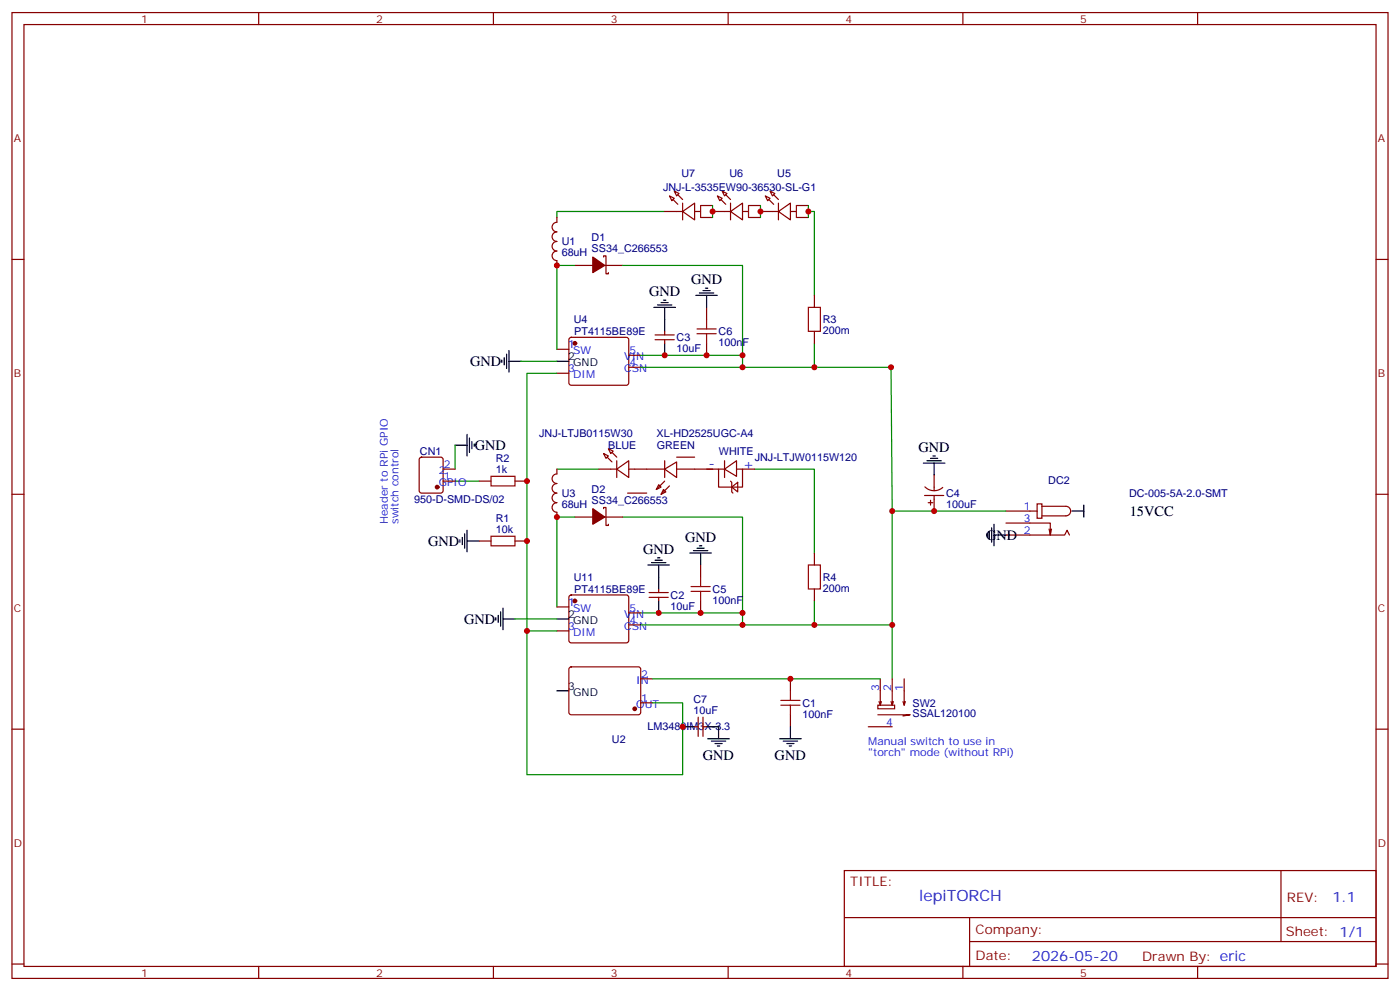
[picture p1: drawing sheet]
<svg xmlns="http://www.w3.org/2000/svg" width="412mm" height="292mm" viewBox="0 0 412 292" stroke-linecap="round" stroke-linejoin="round" font-family="sans-serif">
<g fill="none" stroke="#870000" stroke-width=".35">
<path d="M3.5 3.7h405.4v284.3h-405.4zM7.1 7.2h398.2v277.3h-398.2zM76.2 3.7v3.5M145.3 3.7v3.5M214.5 3.7v3.5M283.6 3.7v3.5M352.8 3.7v3.5M197.2 57.7l1.4 .7-.7 .7zM198.6 56.3l1.4 .7-.7 .7zM201.1 59.8v4.9M211.3 57.7l1.4 .7-.7 .7zM212.7 56.3l1.4 .7-.7 .7z"/>
<path d="M215.2 59.8v4.9M225.4 57.7l1.4 .7-.7 .7zM226.8 56.3l1.4 .7-.7 .7zM229.3 59.8v4.9M3.5 76.4h3.6M164 64v1.4a1.41 1.41 0 0 0-1.4 1.4 1.41 1.41 0 0 0 1.4 1.5M164 76.7v1.4M164 73.9a1.41 1.41 0 0 0-1.4 1.4 1.41 1.41 0 0 0 1.4 1.4M164 71.1a1.41 1.41 0 0 0-1.4 1.4 1.41 1.41 0 0 0 1.4 1.4M164 68.3a1.41 1.41 0 0 0-1.4 1.4 1.41 1.41 0 0 0 1.4 1.4M169.3 78.1h5.3M177.8 75.7v-.4h.7v5.3h.7v-.3"/>
<path d="M178.2 78.1h5.2M195.8 62.3h5.3M201.1 62.3l3.5-2.5v4.9zM204.6 62.3h1.8M206.4 60.5h3.5M206.4 64h3.5M209.9 62.3h5.3M215.2 62.3l3.5-2.5v4.9zM218.7 62.3h1.8M220.5 60.5h3.5M220.5 64h3.5M224 62.3h5.3"/>
<path d="M229.3 62.3l3.5-2.5v4.9zM232.8 62.3h1.8M234.6 60.5h3.5M234.6 64h3.5M405.3 76.4h3.6M167.8 99.5l.5-.2h16.2l.5 .2 .2 .5v12.7l-.2 .5-.5 .2h-16.2l-.5-.2-.2-.5v-12.7zM193 98.6h5.6M195.8 97.5v1.1M208.1 90.5v3.5M239.9 87v3.5M239.9 97.5v3.6M164 102.8h3.6"/>
<path d="M164 109.9h3.6M185.2 108.1h3.5M185.2 104.6h3.5M193 100h5.6M195.8 100v1.1M208.1 101.1v3.5M123.7 134.8l.5-.2h5.6l.7 .4v9.5l-.4 .6-5.9 .1-.7-.5v-9.4zM130.5 138.1h3.6M164 138.1v1.4a1.41 1.41 0 0 0-1.4 1.4 1.41 1.41 0 0 0 1.4 1.4M176.4 138.1h5.3M177.8 133.5l1.4 .7-.7 .7zM179.2 132.1l1.4 .7-.7 .7z"/>
<path d="M181.7 138.1l3.5-2.5v5zM181.7 135.6v5M185.2 138.1h10.6M195.8 138.1l3.5-2.1v4.6zM195.8 135.6v5M199.3 138.1h14.1M199.3 134.6h5.3M211.7 138.1v5.3h7v-5.3M213.4 138.1l3.6-2.5v4.6zM213.4 135.6v5M217 138.1h5.2M275.2 139.9v4.6"/>
<path d="M3.5 145.5h3.6M130.5 141.6h3.6M141.1 159.3h3.5M141.1 141.6h3.5M151.7 159.3h3.5M151.7 141.6h3.5M164 150.8v1.4M164 148a1.41 1.41 0 0 0-1.4 1.4 1.41 1.41 0 0 0 1.4 1.4M164 145.2a1.41 1.41 0 0 0-1.4 1.4 1.41 1.41 0 0 0 1.4 1.4M164 142.3a1.41 1.41 0 0 0-1.4 1.4 1.41 1.41 0 0 0 1.4 1.5M169.3 152.2h5.3M177.8 149.8v-.4h.7v5.3h.7v-.4"/>
<path d="M178.2 152.2h5.2M184.9 145.2h5.6M194 142.7l.7 .7-1.4 .7zM195.4 144.1l.7 .7-1.4 .7zM195.8 141.6l-2.5 2.5M197.2 143.1l-2.5 2.4M215.2 141.6l.3 .4v2.8l.4 .4M215.5 143.4l1.8-1.4v2.8zM272.3 145.9h5.7M272.5 143.3a3.8 3.8 0 0 0 5.2 .2M273.4 148h1.4M274.1 147.3v1.4"/>
<path d="M275.2 145.9v4.6M296.3 157.5h17.3l.7-1.4 .7 1.4M296.3 154h13.1v3.5l.3-1.7M296.3 150.5h9.2M305.5 148.3h1.4v4.3h-1.4zM306.9 149h7.1a1.41 1.41 0 0 1 1.4 1.5 1.41 1.41 0 0 1-1.4 1.4h-7.1M309 155.8l.4 1.7M405.3 145.5h3.6M164 178.7h3.6M167.8 175.4l.5-.2h16.2l.5 .2 .2 .5v12.7l-.2 .5-.5 .2h-16.2l-.5-.3-.2-.4v-12.7zM191.2 175.9h5.6M191.2 174.4h5.6"/>
<path d="M194 173.4v1M194 175.9v1M206.4 166.3v3.6M206.4 176.9v3.5M239.9 162.8v3.5M239.9 173.4v3.5M164 185.7h3.6M167.8 196.5l.5-.2 20 .1 .4 .6v13l-.7 .4h-20l-.4-.7v-12.7zM185.2 184h3.5M185.2 180.4h3.5M188.7 199.8h3.6M232.8 199.8v3.6"/>
<path d="M259.3 199.8v7.8l.3-1M262.8 199.8v7.8l.4-1M266.3 199.8v7.8l.4-1M3.5 214.7h3.6M188.7 206.9h3.6M204.6 214h1.1M205.7 211.1v5.7M207.1 211.1v5.7M207.1 214h1M232.8 210.4v3.6M255.8 214h7M258.6 207.6h4.9v1.1h-4.9z"/>
<path d="M258.6 210.4h9.5l-2.1 .4M258.9 206.6l.4 1M262.5 206.6l.3 1M266 206.6l.3 1M405.3 214.7h3.6M248.7 256.3h156.6v28.2h-156.6zM377.3 256.3v20.9M248.7 270.1h156.5M285.6 277.2h119.6M285.6 270.1v14.2M3.5 283.8h3.6M76.2 284.5v3.5"/>
<path d="M145.3 284.5v3.5M214.5 284.5v3.5M283.6 284.5v3.5M352.8 284.5v3.5M405.3 283.8h3.6"/>
</g>
<g fill="#870000" stroke="#870000" stroke-width=".35">
<path d="M174.6 75.7l3.6 2.4-3.6 2.2z"/>
<path d="M174.6 149.8l3.6 2.4-3.6 2.1z"/>
<path d="M180.3 133.2l1.4 1.4z"/>
<path d="M178.9 134.6l1.4 1.4z"/>
<path d="M226.5 58.7l1.4 1.4z"/>
<path d="M227.9 57.3l1.4 1.4z"/>
<path d="M212.4 58.7l1.4 1.4z"/>
<path d="M213.8 57.3l1.4 1.4z"/>
<path d="M198.3 58.7l1.4 1.4z"/>
<path d="M199.7 57.3l1.4 1.4z"/>
<circle cx="169.3" cy="101.1" r=".53"/>
<circle cx="169.3" cy="176.9" r=".53"/>
<circle cx="128.8" cy="143.4" r=".53"/>
<circle cx="187" cy="208.7" r=".53"/>
</g>
<g fill="none" stroke="#000" stroke-width=".35">
<path d="M192.6 90.5h6.4M193.7 89.8h4.2M194.7 89.1h2.1M195.4 88.4h.7M195.8 90.5v7M205 87h6.3M206 86.3h4.3M207.1 85.5h2.1M207.8 84.8h.7M208.1 87v3.5M147.8 106v.7M148.5 105.3v2.1"/>
<path d="M149.2 104.2v4.3M149.9 106.4h3.6M149.9 103.2v6.3M164 106.4h3.6M195.8 101.1v3.5M134.1 131.1h3.5M137.6 127.9v6.3M138.3 128.9v4.3M139 130v2.1M139.7 130.7v.7M272 136.3h6.3M273 135.6h4.3"/>
<path d="M274.1 134.9h2.1M274.8 134.2h.7M275.2 136.3v3.6M135.5 158.9v.7M136.2 158.2v2.1M136.9 157.2v4.2M137.6 156.1v6.4M137.6 159.3h3.5M290.7 157.2v.7M291.4 156.5v2.1M292.1 155.4v4.2M292.8 157.5h3.5"/>
<path d="M292.8 154.3v6.4M315.7 150.5h3.6M319.3 148.7v3.5M148.2 179v6.4M190.9 166.3h6.3M191.9 165.6h4.2M193 164.9h2.1M193.7 164.2h.7M194 166.3v7.1M194 176.9v3.5M203.2 162.8h6.3M204.3 162.1h4.2"/>
<path d="M205.3 161.4h2.1M206 160.7h.7M206.4 162.8v3.5M146 181.9v.7M146.8 181.2v2.1M147.5 180.1v4.2M148.2 182.2h3.5M164 182.2h3.6M164 203.4h3.6M201.1 214h3.5M208.1 214h3.6v3.5M208.5 217.5h6.3"/>
<path d="M209.5 218.2h4.3M210.6 218.9h2.1M211.3 219.6h.7M229.7 217.5h6.3M230.7 218.2h4.2M231.8 218.9h2.1M232.5 219.6h.7M232.8 214v3.5"/>
</g>
<g fill="none" stroke="#008700" stroke-width=".35">
<path d="M169.3 78.1h-5.3v24.7M183.4 78.1h35.3v26.5M195.8 62.3h-31.8v1.7M209.9 60.5v3.5M224 60.5v3.5M238.1 62.3h1.8v24.7M238.1 60.5v3.5M153.5 106.4h10.5M164 109.9h-8.8v75.8h8.8M188.7 104.6h30v3.5h44.1M188.7 108.1h30M239.9 101.1v7"/>
<path d="M262.5 108.1l.3 42.4h33.5M134.1 131.1v7M164 138.1h12.4M222.2 138.1h17.7v24.7M134.1 141.6h7M169.3 152.2h-5.3v26.5M183.4 152.2h35.3v28.2M262.8 150.5v33.5M239.9 176.9v7.1M151.7 182.2h12.3M155.2 185.7v42.4h45.9v-21.2h-8.8M188.7 180.4h30v3.6h44.1v15.8"/>
<path d="M188.7 184h30M192.3 199.8h67"/>
</g>
<g fill="none" stroke="#a10000" stroke-width=".35">
<path d="M205.3 98.2h5.7M205.3 96.8h5.7M208.1 94v2.8M208.1 98.2v2.9M238.1 90.5h3.6v7h-3.6zM144.6 157.9h7.1v2.8h-7.1zM144.6 140.2h7.1v2.9h-7.1zM203.6 174.1h5.6M203.6 172.7h5.6M206.4 169.9v2.8M206.4 174.1v2.8M238.1 166.3h3.6v7.1h-3.6z"/>
<path d="M230 207.6h5.7M230 206.2h5.7M232.8 203.4v2.8M232.8 207.6v2.8"/>
</g>
<path d="M206.4 60.5v3.5M220.5 60.5v3.5M234.6 60.5v3.5" fill="none" stroke="#900" stroke-width=".35"/>
<g fill="#c00">
<circle cx="206.4" cy="180.4" r=".88"/>
<circle cx="218.7" cy="180.4" r=".88"/>
<circle cx="155.2" cy="159.3" r=".88"/>
<circle cx="155.2" cy="141.6" r=".88"/>
<circle cx="164" cy="78.1" r=".88"/>
<circle cx="164" cy="152.2" r=".88"/>
<circle cx="194" cy="180.4" r=".88"/>
<circle cx="195.8" cy="104.6" r=".88"/>
<circle cx="208.1" cy="104.6" r=".88"/>
<circle cx="218.7" cy="104.6" r=".88"/>
<circle cx="218.7" cy="108.1" r=".88"/>
<circle cx="239.9" cy="108.1" r=".88"/>
<circle cx="218.7" cy="184" r=".88"/>
<circle cx="239.9" cy="184" r=".88"/>
<circle cx="275.2" cy="150.5" r=".88"/>
<circle cx="262.8" cy="150.5" r=".88"/>
<circle cx="262.5" cy="108.1" r=".88"/>
<circle cx="262.8" cy="184" r=".88"/>
<circle cx="155.2" cy="185.7" r=".88"/>
<circle cx="201.1" cy="214" r=".88"/>
<circle cx="209.9" cy="62.3" r=".88"/>
<circle cx="224" cy="62.3" r=".88"/>
<circle cx="238.1" cy="62.3" r=".88"/>
<circle cx="232.8" cy="199.8" r=".88"/>
</g>
<text font-size="4.6" fill="#00f" x="270.8" y="265.3">lepiTORCH</text>
<g font-size="4.2">
<text x="203.6" y="83.7">GND</text>
<text x="191.2" y="87.2">GND</text>
<text x="138.5" y="107.8">GND</text>
<text x="139.9" y="132.5">GND</text>
<text x="270.6" y="133.2">GND</text>
<text x="332.8" y="151.9">15VCC</text>
<text x="126.1" y="160.7">GND</text>
<text x="201.8" y="159.5">GND</text>
<text x="290.5" y="158.9">GND</text>
<text x="189.4" y="163">GND</text>
<text x="136.7" y="183.6">GND</text>
<text x="207" y="223.7">GND</text>
<text x="228.2" y="223.7">GND</text>
</g>
<g font-size="4.2" fill="#00f">
<text x="208.7" y="137.8">-</text>
<text x="218.8" y="138.1">+</text>
<text x="392.5" y="265.6">1.1</text>
<text x="304" y="282.9">2026-05-20</text>
</g>
<g font-size="3.9" fill="#800">
<text x="250.5" y="260.9">TITLE:</text>
<text x="379.1" y="265.6">REV:</text>
<text x="287.4" y="275.1">Company:</text>
<text x="378.7" y="275.7">Sheet: 1/1</text>
<text x="287.4" y="282.8">Date:</text>
<text x="336.4" y="282.8">Drawn By: eric</text>
</g>
<g font-size="3.2" fill="#800">
<text x="41.6" y="6.7">1</text>
<text x="110.8" y="6.7">2</text>
<text x="179.9" y="6.7">3</text>
<text x="249.1" y="6.7">4</text>
<text x="318.2" y="6.7">5</text>
<text x="4.1" y="41.8">A</text>
<text x="405.9" y="41.8">A</text>
<text x="4.1" y="110.9">B</text>
<text x="405.9" y="110.9">B</text>
<text x="4.1" y="180.1">C</text>
<text x="405.9" y="180.1">C</text>
<text x="4.1" y="249.2">D</text>
<text x="405.9" y="249.2">D</text>
<text x="41.6" y="287.5">1</text>
<text x="110.8" y="287.5">2</text>
<text x="179.9" y="287.5">3</text>
<text x="249.1" y="287.5">4</text>
<text x="318.2" y="287.5">5</text>
</g>
<g font-size="3.2" fill="#000080">
<text x="200.7" y="52.1">U7</text>
<text x="214.9" y="52.1">U6</text>
<text x="229" y="52.1">U5</text>
<text x="195.3" y="56.3">JNJ-L-3535EW90-36530-SL-G1</text>
<text x="174.3" y="71.1">D1</text>
<text x="165.5" y="75.4">68uH</text>
<text x="165.5" y="72.2">U1</text>
<text x="174.3" y="74.3">SS34_C266553</text>
<text x="169" y="95.2">U4</text>
<text x="242.4" y="95.1">R3</text>
<text x="169.1" y="98.7">PT4115BE89E</text>
<text x="199.3" y="100.4">C3</text>
<text x="211.7" y="101.9">100nF</text>
<text x="211.7" y="98.7">C6</text>
<text x="242.4" y="98.4">200m</text>
<text x="199.3" y="103.7">10uF</text>
<text x="158.8" y="128.7">JNJ-LTJB0115W30</text>
<text x="193.4" y="128.7">XL-HD2525UGC-A4</text>
<text x="123.7" y="134">CN1</text>
<text x="146.1" y="135.9">R2</text>
<text x="179.1" y="132.2">BLUE</text>
<text x="193.5" y="132.2">GREEN</text>
<text x="211.7" y="134">WHITE</text>
<text x="222.3" y="135.7">JNJ-LTJW0115W120</text>
<text x="146.1" y="139.2">1k</text>
<text x="308.8" y="142.5">DC2</text>
<text x="122" y="148.1">950-D-SMD-DS/02</text>
<text x="165.5" y="149.5">68uH</text>
<text x="165.5" y="146.3">U3</text>
<text x="174.3" y="148.3">SS34_C266553</text>
<text x="174.3" y="145.2">D2</text>
<text x="278.7" y="149.5">100uF</text>
<text x="278.7" y="146.3">C4</text>
<text x="332.6" y="146.3">DC-005-5A-2.0-SMT</text>
<text x="146.1" y="153.6">R1</text>
<text x="146.1" y="156.8">10k</text>
<text x="169" y="171">U11</text>
<text x="242.4" y="171">R4</text>
<text x="169.1" y="174.6">PT4115BE89E</text>
<text x="197.6" y="179.5">10uF</text>
<text x="197.6" y="176.3">C2</text>
<text x="209.9" y="177.8">100nF</text>
<text x="209.9" y="174.5">C5</text>
<text x="242.4" y="174.2">200m</text>
<text x="204.3" y="206.9">C7</text>
<text x="236.4" y="208">C1</text>
<text x="268.8" y="208.1">SW2</text>
<text x="190.8" y="215">LM3480IM3X-3.3</text>
<text x="204.3" y="210.1">10uF</text>
<text x="236.4" y="211.3">100nF</text>
<text x="268.8" y="211.2">SSAL120100</text>
<text x="180.3" y="218.7">U2</text>
</g>
<g font-size="3.2" fill="#00f">
<text x="167.4" y="102.5">1</text>
<text x="168.9" y="104.2">SW</text>
<text x="183.9" y="106">VIN</text>
<text x="185.4" y="107.8">4</text>
<text x="185.4" y="104.2">5</text>
<text x="167.4" y="109.5">3</text>
<text x="168.9" y="111.3">DIM</text>
<text x="183.9" y="109.5">CSN</text>
<text x="130.7" y="137.8">2</text>
<text x="129.2" y="143.1">GPIO</text>
<text x="129.2" y="139.5">2</text>
<text x="130.7" y="141.3">1</text>
<text x="114.2" y="154.3" transform="rotate(-90 114.2 154.3)">Header to RPi GPIO</text>
<text x="117.4" y="154.3" transform="rotate(-90 117.4 154.3)">switch control</text>
<text x="301.6" y="150.1">1</text>
<text x="301.6" y="153.6">3</text>
<text x="301.6" y="157.2">2</text>
<text x="167.4" y="178.3">1</text>
<text x="167.4" y="185.4">3</text>
<text x="168.9" y="180.1">SW</text>
<text x="183.9" y="185.4">CSN</text>
<text x="183.9" y="181.9">VIN</text>
<text x="185.4" y="183.6">4</text>
<text x="185.4" y="180.1">5</text>
<text x="168.9" y="187.1">DIM</text>
<text x="187.4" y="201.3">IN</text>
<text x="188.9" y="199.5">2</text>
<text x="258.9" y="203.4" transform="rotate(-90 258.9 203.4)">3</text>
<text x="262.5" y="203.4" transform="rotate(-90 262.5 203.4)">2</text>
<text x="266" y="203.4" transform="rotate(-90 266 203.4)">1</text>
<text x="187.4" y="208.3">OUT</text>
<text x="188.9" y="206.6">1</text>
<text x="261.1" y="213.6">4</text>
<text x="255.8" y="219.3">Manual switch to use in</text>
<text x="255.8" y="222.4">&quot;torch&quot; mode (without RPi)</text>
</g>
<g font-size="3.2">
<text x="167.4" y="106">2</text>
<text x="168.9" y="107.8">GND</text>
<text x="167.4" y="181.9">2</text>
<text x="168.9" y="183.6">GND</text>
<text x="167.4" y="203">3</text>
<text x="168.9" y="204.8">GND</text>
</g>
</svg>
